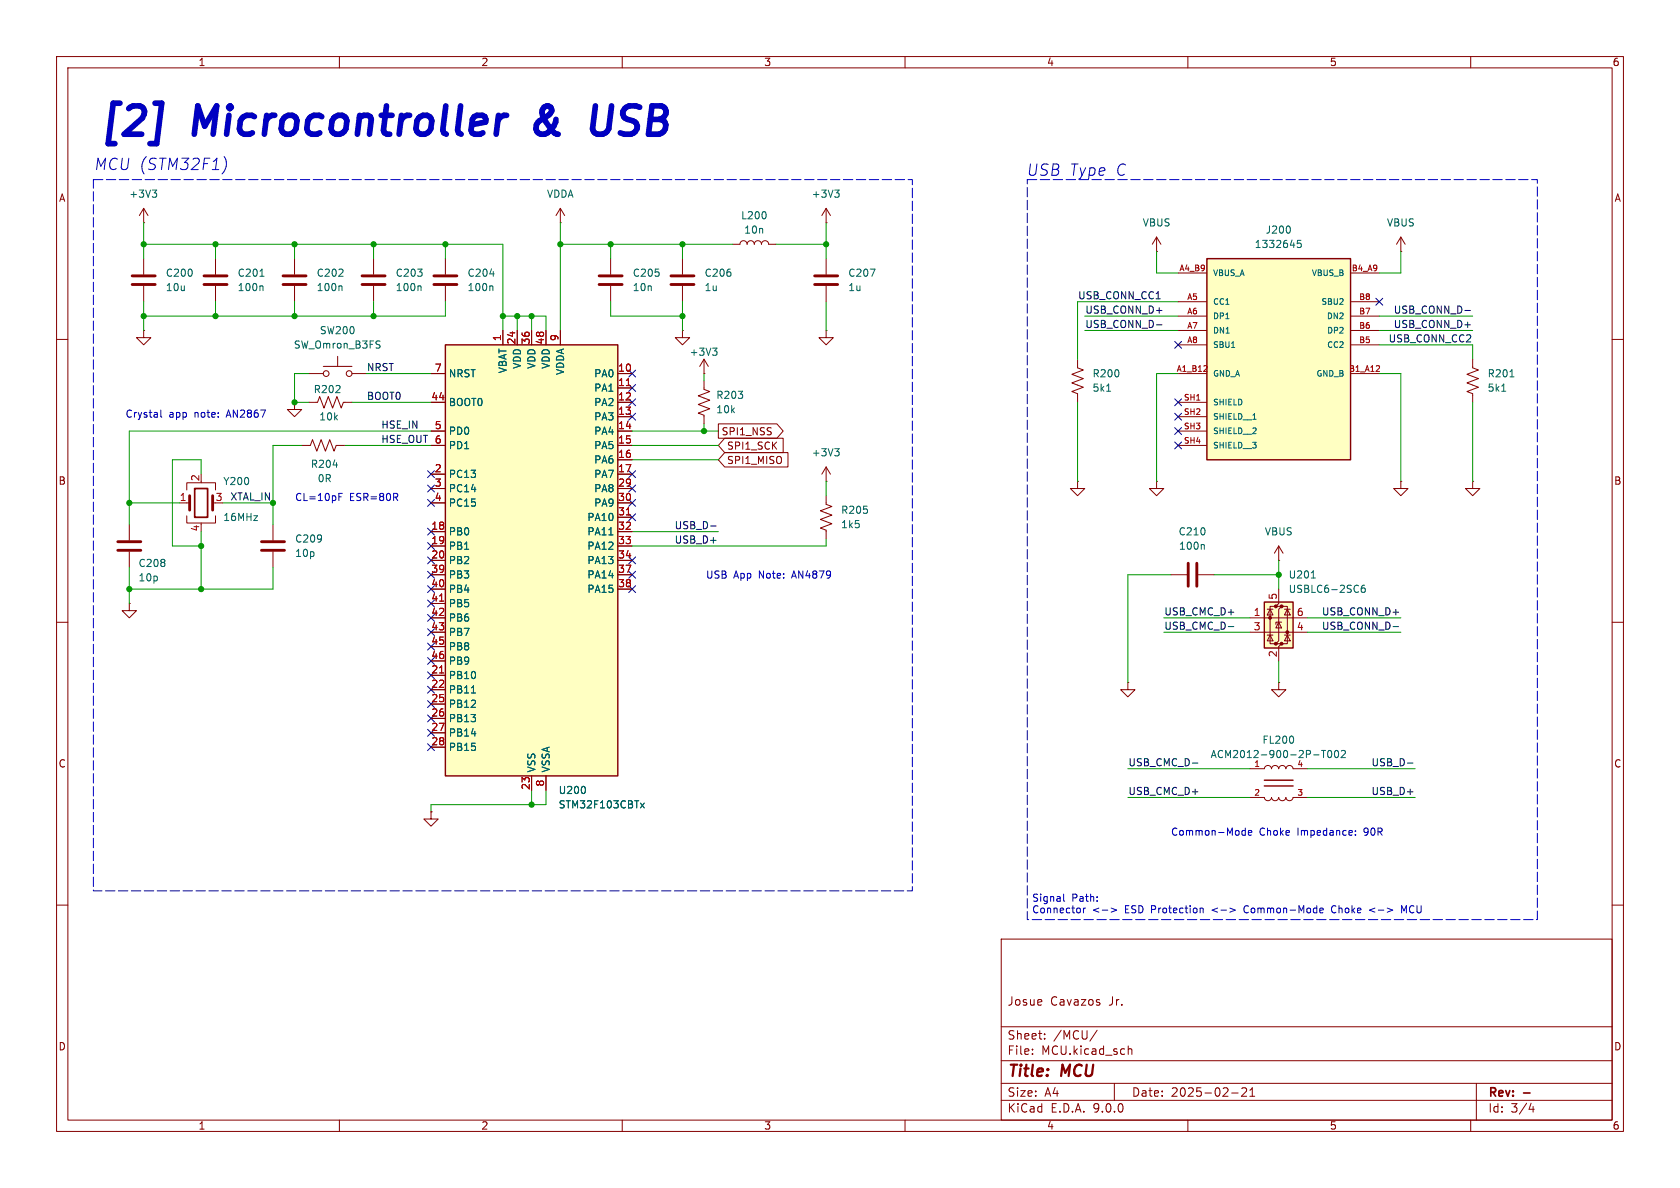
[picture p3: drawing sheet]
<svg xmlns="http://www.w3.org/2000/svg" width="297mm" height="210mm" viewBox="0 0 297 210" stroke-linecap="round" stroke-linejoin="round" font-family="sans-serif">
<g fill="none" stroke="#840000" stroke-width=".18">
<path d="M10 10h277v190h-277zM12 12h273v186h-273zM60 10v2M110 10v2M160 10v2M210 10v2M260 10v2M52.1 45.7v2.8M52.1 50.5v2.8M66 45.7v2.8M66 50.5v2.8M10 60h2"/>
<path d="M124.5 66h.1M124.5 63.5l-.8 1.3M124.5 63.5l.7 1.3M124.5 63.5v2.5M190.5 63.5v1.5l1 .4-2 .8 2 .7-2 .8 2 .8-2 .7 1 .4v1.5M260.3 63.5v1.5l1.1 .4-2.1 .8 2.1 .7-2.1 .8 2.1 .8-2.1 .7 1 .4v1.5M285 60h2M190.5 85.1v1.3h1.3l-1.3 1.2-1.3-1.2h1.3M190.5 85.1h.1M204.5 85.1v1.3h1.2l-1.2 1.2-1.3-1.2h1.3M204.5 85.1h.1M226.1 99.1h.1"/>
<path d="M226.1 96.5l-.8 1.3M226.1 96.5l.7 1.3M226.1 96.5v2.6M260.3 85.1v1.3h1.3l-1.3 1.2-1.2-1.2h1.2M260.3 85.1h.1M10 110h2M285 110h2M221 135.9h2.5a.64 .64 0 0 1 .7-.6 .64 .64 0 0 1 .6 .6 .64 .64 0 0 1 .6-.6 .64 .64 0 0 1 .7 .6 .64 .64 0 0 1 .6-.6 .64 .64 0 0 1 .6 .6 .64 .64 0 0 1 .7-.6 .64 .64 0 0 1 .6 .6h2.5M226.1 120.7v1.2h1.2l-1.2 1.3-1.3-1.3h1.3M226.1 120.7h.1M221 141h2.5a.64 .64 0 0 0 .7 .5 .64 .64 0 0 0 .6-.5 .64 .64 0 0 0 .6 .5 .64 .64 0 0 0 .7-.5 .64 .64 0 0 0 .6 .5 .64 .64 0 0 0 .6-.5 .64 .64 0 0 0 .7 .5 .64 .64 0 0 0 .6-.5h2.5M10 160h2"/>
<path d="M177 166h108v32h-108zM194.4 177.3v.3M285 160h2M60 198v2M110 198v2M160 198v2M177 194.5h108M177 191.5h108M177 187.5h108M177 181.5h108M182.5 186.3v.1M182.5 185.5v.1"/>
<path d="M184.7 183.6v.1M184.7 182.8v.1M194 182.1l-1.3 2M197 191.5v3M199.5 184.9v1.5M199.5 185.5l.2-.1 .3 .1 .1 .9M210 198v2M217.7 193.2h1.2M219.5 192.4l.6-.1 .2 .1 .1 .3-.9 1.1h.9M221 193.8h.8M221 192.7l.4-.4v1.5M260 198v2"/>
<path d="M261 191.5v6.5M270.7 195l-.4 1.1h.9M271 195.6v1"/>
</g>
<path d="M269.3 193.2h1.2" fill="none" stroke="#840000" stroke-width=".3"/>
<g fill="none" stroke="#006464" stroke-width=".18">
<path d="M60.3 50.5l.2 .2v.7M74.3 50.5l.1 .2v.7M126 61.5h.8l-.5 .5M126.5 62l.3 .3v.3l-.3 .2M195.6 69.2h.8M265.5 69.2h.7M266.9 66.6h.8M228.6 130.4v.7M233.6 132.7h.7M234 132.7v1.2M234.8 132.8l.2-.1a.68 .68 0 0 1 .5 .6 .68 .68 0 0 1-.5 .6l-.2-.1-.1-.4zM236.1 132.7h.1a.68 .68 0 0 1 .5 .6 .68 .68 0 0 1-.5 .6 .84 .84 0 0 1-.1-1.2z"/>
<path d="M237.1 132.8l.5-.1 .3 .3-.8 .9h.8"/>
</g>
<path d="M50 48.8h4.1M50 50.3h4.1M64 48.8h4.1M64 50.3h4.1" fill="none" stroke="#840000" stroke-width=".51"/>
<path d="M223.5 137.9h5.1M223.5 138.9h5.1" fill="none" stroke="#840000" stroke-width=".25"/>
<path d="M223.5 106.4h5.1v8.2h-5.1z" fill="#ffffc2"/>
<g fill="#840000" stroke="#840000" stroke-width=".18">
<circle cx="224.5" cy="109.2" r=".25"/>
<circle cx="225.6" cy="107.2" r=".25"/>
<circle cx="225.6" cy="113.8" r=".25"/>
<circle cx="226.6" cy="107.2" r=".25"/>
<circle cx="226.6" cy="113.8" r=".25"/>
<circle cx="227.6" cy="111.8" r=".25"/>
</g>
<g fill="none" stroke="#840000" stroke-width=".18">
<path d="M247.6 85.1v1.3h1.3l-1.3 1.2-1.2-1.2h1.2M247.6 85.1h.1M207 101.6h2.8M211.8 101.6h2.8M221 109.2h10.1M221 111.8h10.1M224 112.3h1M224 107.7h1M224.5 107.7l.5 1h-1zM224.5 112.3l.5 1h-1zM225.6 107.2h-1.1v6.6h1.1M226.1 104.1v2.6l-.5 .5h1l-.5 .5v5.6l-.5 .5h1l-.5 .5v2.5"/>
<path d="M226.1 110l.5 1h-1zM226.6 110h-1v.4M226.6 107.2h1v6.6h-1M227.1 112.3h1M227.1 107.7h1M227.6 107.7l.5 1h-1zM227.6 112.3l.5 1h-1z"/>
</g>
<path d="M223.5 106.4h5.1v8.2h-5.1z" fill="none" stroke="#840000" stroke-width=".25"/>
<path d="M212.7 96.3l.2 .1v.7M231.8 102.2h.7M241.2 103.4l-.3 .1a.86 .86 0 0 0 0 1.2l.4-.1 .1-.4-.3-.3-.3 .1-.2 .2" fill="none" stroke="#006464" stroke-width=".18"/>
<path d="M210.1 99.6v4M211.6 99.6v4" fill="none" stroke="#840000" stroke-width=".51"/>
<path d="M213.4 45.7h25.4v35.6h-25.4z" fill="#ffffc2"/>
<path d="M213.4 45.7h25.4v35.6h-25.4z" fill="none" stroke="#840000" stroke-width=".25"/>
<g fill="none" stroke="#840000" stroke-width=".18">
<path d="M25.4 39.4h.1M25.4 36.8l-.8 1.3M25.4 36.8l.8 1.3M25.4 36.8v2.6M99.1 39.4h.1M99.1 36.8l-.8 1.3M99.1 36.8l.7 1.3M99.1 36.8v2.6M146 39.4h.1M146 36.8v2.6M146 36.8l-.7 1.3M146 36.8l.8 1.3"/>
<path d="M25.4 58.4v1.3h1.3l-1.3 1.3-1.3-1.3h1.3M25.4 58.4h.1M25.4 45.7v2.8M25.4 50.5v2.8M38.1 45.7v2.8M38.1 50.5v2.8M78.7 45.7v2.8M78.7 50.5v2.8M107.9 45.7v2.8M107.9 50.5v2.8M120.6 45.7v2.8M120.6 50.5v2.8"/>
<path d="M129.5 43.2h1.3a.64 .64 0 0 1 .6-.7 .64 .64 0 0 1 .7 .7 .64 .64 0 0 1 .6-.7 .64 .64 0 0 1 .6 .7 .64 .64 0 0 1 .7-.7 .64 .64 0 0 1 .6 .7 .64 .64 0 0 1 .7-.7 .64 .64 0 0 1 .6 .7h1.3M146 45.7v2.8M146 50.5v2.8M204.5 44.5h.1M204.5 41.9l-.8 1.3M204.5 41.9l.7 1.3M204.5 41.9v2.6M208.3 48.3h5.1M208.3 53.3h5.1M208.3 55.9h5.1M208.3 58.4h5.1M238.8 48.3h5"/>
<path d="M238.8 53.3h5M238.8 55.9h5M238.8 58.4h5M247.6 44.5h.1M247.6 41.9l-.7 1.3M247.6 41.9l.8 1.3M247.6 41.9v2.6M52.1 71.1v1.3h1.2l-1.2 1.3-1.3-1.3h1.3M52.1 71.1h.1M54.6 66h2.5M57.1 64.8h5.1M59.7 63v1.8"/>
<path d="M62.2 66h2.6M208.3 61h5.1M208.3 66h5.1M208.3 71.1h5.1M208.3 73.7h5.1M208.3 76.2h5.1M208.3 78.7h5.1M238.8 61h5M238.8 66h5M22.9 92.7v2.8M22.9 97.5v2.8M31.7 88.9h1.8"/>
<path d="M33 86.6v-1.3h5.1v1.3M33 91.2v1.3h5.1v-1.3M35.6 92.5v.2M146 85.1h.1M146 87.6v1.6l1.1 .3-2.1 .8 2.1 .8-2.1 .7 2.1 .8-2.1 .7 1 .4v1.6M146 82.6l-.7 1.2M146 82.6l.8 1.2M146 82.6v2.5M22.9 106.7v1.3h1.2l-1.2 1.2-1.3-1.2h1.3M22.9 106.7h.1M199.4 120.7v1.2h1.3l-1.3 1.3-1.3-1.3h1.3M199.4 120.7h.1"/>
<circle cx="57.7" cy="66" r=".51"/>
<circle cx="61.7" cy="66" r=".51"/>
</g>
<g fill="none" stroke="#006464" stroke-width=".18">
<path d="M26.9 33.6h.8l-.4 .5M27.5 34.1l.2 .2v.3l-.2 .3M135.4 37.7v.7M147.6 33.6h.7l-.4 .5M148.1 34.1l.2 .2v.3l-.2 .3M46 48.8h.7M46.3 50.5l.2 .2v.7M86.6 48.4h.8M87 50.5l.1 .2v.7M153.8 47.6h.9l-.6 1.2M228 40.1l.1 .3-.1 .7M230 42.5h-.6l-.1 .6 .2-.1h.4l.2 .2-.1 .4-.2 .2-.5-.2"/>
<path d="M66.9 60.9l.3 .3-.3 .3M67 60.3h.2M147.6 79.3h.7l-.4 .5M148.1 79.8l.2 .2v.3l-.2 .3M217.7 61.4h.6M221.5 74.1h.6"/>
</g>
<path d="M212.8 65.7h.6M213.4 64.7v.4M243.3 65.7h.6M243.8 64.7v.4" fill="none" stroke="#a90000" stroke-width=".18"/>
<g fill="none" stroke="#840000" stroke-width=".51">
<path d="M23.4 48.8h4M23.4 50.3h4M36.1 48.8h4M36.1 50.3h4M76.7 48.8h4.1M76.7 50.3h4.1M105.9 48.8h4.1M105.9 50.3h4.1M118.6 48.8h4.1M118.6 50.3h4.1M144 48.8h4.1M144 50.3h4.1"/>
<path d="M20.8 95.8h4.1M20.8 97.3h4.1M33.5 87.6v2.6M37.6 87.6v2.6"/>
</g>
<path d="M34.4 86.4h2.3v5h-2.3z" fill="none" stroke="#840000" stroke-width=".3"/>
<path d="M78.7 61h30.5v76.2h-30.5z" fill="#ffffc2"/>
<path d="M78.7 61h30.5v76.2h-30.5z" fill="none" stroke="#840000" stroke-width=".25"/>
<g fill="none" stroke="#840000" stroke-width=".18">
<path d="M88.9 58.4v2.6M91.4 58.4v2.6M94 58.4v2.6M96.5 58.4v2.6M99.1 58.4v2.6M120.6 58.4v1.3h1.3l-1.3 1.3-1.2-1.3h1.2M120.6 58.4h.1M146 58.4v1.3h1.3l-1.3 1.3-1.2-1.3h1.2M146 58.4h.1M53.3 78.7h1.6l.3-1 .8 2.1 .8-2.1 .7 2.1 .8-2.1 .8 2.1 .3-1.1h1.6M54.6 71.1h1.5l.4-1 .8 2 .7-2 .8 2 .8-2 .7 2 .4-1h1.5M76.2 66h2.5"/>
<path d="M76.2 71.1h2.5M76.2 76.2h2.5M76.2 78.7h2.5M109.2 66h2.6M109.2 71.1h2.6M109.2 76.2h2.6M109.2 78.7h2.6M109.2 68.6h2.6M109.2 73.7h2.6M124.5 67.3v1.5l1 .4-2.1 .8 2.1 .7-2.1 .8 2.1 .8-2.1 .7 1.1 .4v1.5M127 74.9h10.3l1.2 1.3-1.2 1.3h-10.3zM128.1 77.5h10.4v2.5h-10.4l-1.1-1.3z"/>
<path d="M48.3 92.7v2.8M48.3 97.5v2.8M76.2 83.8h2.5M76.2 86.4h2.5M76.2 88.9h2.5M76.2 94h2.5M76.2 96.5h2.5M76.2 99.1h2.5M109.2 83.8h2.6M109.2 86.4h2.6M109.2 88.9h2.6M109.2 94h2.6"/>
<path d="M109.2 96.5h2.6M109.2 99.1h2.6M109.2 81.3h2.6M109.2 91.4h2.6M128.1 80h11.2v2.6h-11.2l-1.1-1.3zM76.2 101.6h2.5M76.2 104.1h2.5M76.2 106.7h2.5M76.2 109.2h2.5M76.2 111.8h2.5M76.2 114.3h2.5M76.2 116.8h2.5"/>
<path d="M76.2 119.4h2.5M109.2 101.6h2.6M109.2 104.1h2.6M76.2 121.9h2.5M76.2 124.5h2.5M76.2 127h2.5M76.2 129.5h2.5M76.2 132.1h2.5M94 137.2v2.5M96.5 137.2v2.5M76.2 143.5v1.3h1.3l-1.3 1.3-1.3-1.3h1.3M76.2 143.5h.1"/>
</g>
<path d="M110.7 68.2h.8M110.7 91h.8M77.7 106.3h.7M77.7 119h.7" fill="none" stroke="#a90000" stroke-width=".18"/>
<path d="M58.9 82.2h.8M107.6 94.6h.8M83.3 122.5h.8M103.4 139.3v.7M113.2 142l.7 .8M113.9 142l-.7 .8" fill="none" stroke="#006464" stroke-width=".18"/>
<path d="M46.2 95.8h4.1M46.2 97.3h4.1" fill="none" stroke="#840000" stroke-width=".51"/>
<path d="M204.4 57.4h1M259 54.9h.9M125.6 93h1M217.1 110.8h1M246.3 110.8h.9M210.8 134.9h1M248.8 134.9h1" fill="none" stroke="#0f0f0f" stroke-width=".18"/>
<g fill="none" stroke="#009600" stroke-width=".18">
<path d="M25.4 39.4v6.3M99.1 39.4v19M146 39.4v6.3M25.4 43.2h63.5v15.2M25.4 53.3v5.1M38.1 43.2v2.5M38.1 53.3v2.6M52.1 43.2v2.5M52.1 53.3v2.6M66 43.2v2.5M66 53.3v2.6M78.7 53.3v2.6h-53.3"/>
<path d="M78.7 43.2v2.5M88.9 55.9h7.6v2.5M91.4 55.9v2.5M94 55.9v2.5M99.1 43.2h30.4M107.9 53.3v2.6h12.7M107.9 43.2v2.5M120.6 43.2v2.5M120.6 53.3v5.1M137.2 43.2h8.8M146 53.3v5.1M191.8 55.9h16.5"/>
<path d="M191.8 58.4h16.5M204.5 44.5v3.8h3.8M208.3 53.3h-17.8v10.2M243.8 55.9h16.5M243.8 58.4h16.5M247.6 44.5v3.8h-3.8M53.3 78.7h-5v14M54.6 66h-2.5v5.1h2.5M61 78.7h15.2M62.2 71.1h14M64.8 66h11.4M76.2 76.2h-53.3v16.5"/>
<path d="M111.8 78.7h15.2M111.8 76.2h15.2M124.5 66v1.3M124.5 74.9v1.3M190.5 71.1v14M208.3 66h-3.8v19.1M243.8 66h3.8v19.1M243.8 61h16.5v2.5M260.3 71.1v14M22.9 88.9h8.8M35.6 83.8v-2.5h-5.1v15.2h5.1M35.6 94v10.1"/>
<path d="M39.4 88.9h8.9M111.8 81.3h15.2M111.8 94h15.2M146 85.1v2.5M146 95.3v1.2h-34.2M226.1 99.1v5M22.9 100.3v6.4M48.3 100.3v3.8h-25.4M205.7 111.8h15.3M205.7 109.2h15.3M207 101.6h-7.6v19.1M214.6 101.6h11.5"/>
<path d="M226.1 116.8v3.9M231.1 111.8h16.5M231.1 109.2h16.5M94 139.7v2.5M96.5 139.7v2.5h-20.3v1.3M199.4 135.9h21.6M231.1 135.9h19.1M199.4 141h21.6M231.1 141h19.1"/>
</g>
<g fill="none" stroke="#000084" stroke-width=".18">
<path d="M243.2 52.7l1.2 1.2M244.4 52.7l-1.2 1.2M111.2 65.4l1.2 1.2M111.2 73.1l1.2 1.2M111.2 70.5l1.2 1.2M111.2 68l1.2 1.2M112.4 65.4l-1.2 1.2M112.4 68l-1.2 1.2M112.4 70.5l-1.2 1.2M112.4 73.1l-1.2 1.2M207.7 60.4l1.2 1.2M207.7 78.1l1.2 1.2"/>
<path d="M207.7 75.6l1.2 1.2M207.7 70.5l1.2 1.2M207.7 73.1l1.2 1.2M208.9 60.4l-1.2 1.2M208.9 78.1l-1.2 1.2M208.9 75.6l-1.2 1.2M208.9 70.5l-1.2 1.2M208.9 73.1l-1.2 1.2M75.6 85.8l1.2 1.2M75.6 83.2l1.2 1.2M75.6 93.4l1.2 1.2M75.6 88.3l1.2 1.2"/>
<path d="M75.6 95.9l1.2 1.2M75.6 98.5l1.2 1.2M76.8 85.8l-1.2 1.2M76.8 83.2l-1.2 1.2M76.8 93.4l-1.2 1.2M76.8 88.3l-1.2 1.2M76.8 95.9l-1.2 1.2M76.8 98.5l-1.2 1.2M111.2 98.5l1.2 1.2M111.2 88.3l1.2 1.2M111.2 90.8l1.2 1.2M111.2 83.2l1.2 1.2"/>
<path d="M111.2 85.8l1.2 1.2M112.4 98.5l-1.2 1.2M112.4 83.2l-1.2 1.2M112.4 90.8l-1.2 1.2M112.4 88.3l-1.2 1.2M112.4 85.8l-1.2 1.2M75.6 113.7l1.2 1.2M75.6 116.2l1.2 1.2M75.6 118.8l1.2 1.2M75.6 103.5l1.2 1.2M75.6 106.1l1.2 1.2M75.6 108.6l1.2 1.2"/>
<path d="M75.6 101l1.2 1.2M75.6 111.2l1.2 1.2M76.8 101l-1.2 1.2M76.8 113.7l-1.2 1.2M76.8 116.2l-1.2 1.2M76.8 118.8l-1.2 1.2M76.8 103.5l-1.2 1.2M76.8 106.1l-1.2 1.2M76.8 108.6l-1.2 1.2M76.8 111.2l-1.2 1.2M111.2 103.5l1.2 1.2M111.2 101l1.2 1.2"/>
<path d="M112.4 103.5l-1.2 1.2M112.4 101l-1.2 1.2M75.6 131.5l1.2 1.2M75.6 126.4l1.2 1.2M75.6 123.9l1.2 1.2M75.6 128.9l1.2 1.2M75.6 121.3l1.2 1.2M76.8 131.5l-1.2 1.2M76.8 126.4l-1.2 1.2M76.8 123.9l-1.2 1.2M76.8 128.9l-1.2 1.2M76.8 121.3l-1.2 1.2"/>
</g>
<g fill="none" stroke="#0000c2" stroke-width=".18">
<path d="M39.6 27.7a2.26 2.26 0 0 1 0 2.7M28.4 72.5v1.1l.2 .2M59.9 87.8h.4M59.9 87.2h.6M69.9 87.9l.4 .6M70.2 87.3l.1 .2-.1 .3M188 158.1v1l.2 .2M219.6 147.5l.2 .1h.4M220.2 146.4v1.2M220.2 146.9l-.4-.1-.2 .1M220.7 147.2l.6-.1-.1-.2-.3-.1-.2 .2 .1 .6h.4M239.6 147.5v.1"/>
<path d="M239.6 146.9v.1M191.5 160.5v.9M191.9 160.5l-.4 .3M196.4 160.5l1 .4-1 .4M212.2 160.6h.4l.1 .8M217.4 160.5l1 .4-1 .4M220.1 160.2l-.2 .4 .2 .7M233.3 160.9l.6-.1v-.2l-.4-.1-.2 .2 .1 .6h.5M235.8 160.1a.68 .68 0 0 0-.4 .6 .68 .68 0 0 0 .4 .7M243.1 160.5l-1 .4 1 .4M248.6 160.1l-.4 .9-.4-.9v1.3"/>
</g>
<path d="M105.3 18.7l-.5 4.1 .3 .7a1.66 1.66 0 0 0 2.2-.3M89.6 20.4h-.5l-.8 .5M95.1 21.6a1.32 1.32 0 0 0 0 1.9" fill="none" stroke="#0000c2" stroke-width="1"/>
<path d="M16.5 31.8h144.8v125.7h-144.8zM181.6 31.8h90.2v130.8h-90.2z" fill="none" stroke="#0000c2" stroke-width=".18" stroke-dasharray="1.7 .6"/>
<g fill="#009600" stroke="#009600" stroke-width=".18">
<circle cx="22.9" cy="104.1" r=".46"/>
<circle cx="52.1" cy="71.1" r=".46"/>
<circle cx="25.4" cy="55.9" r=".46"/>
<circle cx="22.9" cy="88.9" r=".46"/>
<circle cx="94" cy="142.2" r=".46"/>
<circle cx="35.6" cy="104.1" r=".46"/>
<circle cx="35.6" cy="96.5" r=".46"/>
<circle cx="48.3" cy="88.9" r=".46"/>
<circle cx="38.1" cy="55.9" r=".46"/>
<circle cx="66" cy="55.9" r=".46"/>
<circle cx="52.1" cy="55.9" r=".46"/>
<circle cx="52.1" cy="43.2" r=".46"/>
<circle cx="66" cy="43.2" r=".46"/>
<circle cx="25.4" cy="43.2" r=".46"/>
<circle cx="38.1" cy="43.2" r=".46"/>
<circle cx="124.5" cy="76.2" r=".46"/>
<circle cx="107.9" cy="43.2" r=".46"/>
<circle cx="120.6" cy="55.9" r=".46"/>
<circle cx="120.6" cy="43.2" r=".46"/>
<circle cx="99.1" cy="43.2" r=".46"/>
<circle cx="88.9" cy="55.9" r=".46"/>
<circle cx="78.7" cy="43.2" r=".46"/>
<circle cx="91.4" cy="55.9" r=".46"/>
<circle cx="146" cy="43.2" r=".46"/>
<circle cx="94" cy="55.9" r=".46"/>
<circle cx="226.1" cy="101.6" r=".46"/>
</g>
<g font-size="7" fill="#0000c2">
<text x="17.3" y="24.4">[2]</text>
<text x="34.5" y="24.4">Microcontroller</text>
<text x="96.8" y="24.4">&amp;</text>
<text x="108.8" y="24.4">USB</text>
</g>
<g font-size="2.8" fill="#0000c2">
<text x="16.5" y="30.2">MCU (STM32F1)</text>
<text x="181.4" y="31.2">USB Type C</text>
</g>
<g font-size="2.8" fill="#840000">
<text x="178" y="190.9">Title:</text>
<text x="187.7" y="190.9">MCU</text>
</g>
<g font-size="2.1" fill="#840000">
<text x="178" y="178">Josue</text>
<text x="185.7" y="178">Cavazos</text>
<text x="196.1" y="178">Jr.</text>
<text x="178" y="184">Sheet:</text>
<text x="186.2" y="184">/MCU/</text>
<text x="178" y="186.7">File:</text>
<text x="184.1" y="186.7">MCU.kicad_sch</text>
<text x="178" y="196.9">KiCad</text>
<text x="178" y="194.1">Size:</text>
<text x="184.7" y="194.1">A4</text>
<text x="185.7" y="196.9">E.D.A.</text>
<text x="193.3" y="196.9">9.0.0</text>
<text x="200" y="194.1">Date:</text>
<text x="207" y="194.1">2025-02-21</text>
<text x="263" y="194.3">Rev:</text>
<text x="263" y="196.9">Id:</text>
<text x="267.1" y="196.9">3/4</text>
</g>
<g font-size="1.8" fill="#840000">
<text x="35" y="11.9">1</text>
<text x="85" y="11.9">2</text>
<text x="135" y="11.9">3</text>
<text x="185" y="11.9">4</text>
<text x="235" y="11.9">5</text>
<text x="285" y="11.9">6</text>
<text x="10.3" y="35.9">A</text>
<text x="285.3" y="35.9">A</text>
<text x="127.5" y="77.2">SPI1_NSS</text>
<text x="128.4" y="79.7">SPI1_SCK</text>
<text x="128.4" y="82.2">SPI1_MISO</text>
<text x="10.3" y="85.9">B</text>
<text x="285.3" y="85.9">B</text>
<text x="10.3" y="135.9">C</text>
<text x="285.3" y="135.9">C</text>
<text x="10.3" y="185.9">D</text>
<text x="285.3" y="185.9">D</text>
<text x="35" y="199.9">1</text>
<text x="85" y="199.9">2</text>
<text x="135" y="199.9">3</text>
<text x="185" y="199.9">4</text>
<text x="235" y="199.9">5</text>
<text x="285" y="199.9">6</text>
</g>
<g font-size="1.8" fill="#006464">
<text x="22.8" y="35.2">+3V3</text>
<text x="96.6" y="35.2">VDDA</text>
<text x="143.4" y="35.2">+3V3</text>
<text x="130.9" y="39">L200</text>
<text x="131.5" y="41.5">10n</text>
<text x="201.9" y="40.2">VBUS</text>
<text x="223.7" y="41.5">J200</text>
<text x="245.1" y="40.2">VBUS</text>
<text x="221.7" y="44">1332645</text>
<text x="29.2" y="49.1">C200</text>
<text x="29.2" y="51.7">10u</text>
<text x="41.9" y="49.1">C201</text>
<text x="41.9" y="51.7">100n</text>
<text x="55.9" y="49.1">C202</text>
<text x="55.9" y="51.7">100n</text>
<text x="69.9" y="49.1">C203</text>
<text x="69.9" y="51.7">100n</text>
<text x="82.6" y="49.1">C204</text>
<text x="82.6" y="51.7">100n</text>
<text x="111.8" y="49.1">C205</text>
<text x="111.8" y="51.7">10n</text>
<text x="124.5" y="49.1">C206</text>
<text x="124.5" y="51.7">1u</text>
<text x="149.9" y="49.1">C207</text>
<text x="149.9" y="51.7">1u</text>
<text x="56.4" y="59.3">SW200</text>
<text x="51.8" y="61.8">SW_Omron_B3FS</text>
<text x="92.3" y="65.3" transform="rotate(-90 92.3 65.3)">VDD</text>
<text x="94.8" y="65.3" transform="rotate(-90 94.8 65.3)">VDD</text>
<text x="97.4" y="65.3" transform="rotate(-90 97.4 65.3)">VDD</text>
<text x="121.8" y="63.1">+3V3</text>
<text x="55.4" y="69.7">R202</text>
<text x="79.2" y="66.9">NRST</text>
<text x="79.2" y="72">BOOT0</text>
<text x="89.8" y="66.1" transform="rotate(-90 89.8 66.1)">VBAT</text>
<text x="99.9" y="66.4" transform="rotate(-90 99.9 66.4)">VDDA</text>
<text x="104.9" y="66.9">PA0</text>
<text x="104.9" y="69.4">PA1</text>
<text x="104.9" y="72">PA2</text>
<text x="126.5" y="70.7">R203</text>
<text x="193" y="66.9">R200</text>
<text x="193" y="69.4">5k1</text>
<text x="262.9" y="66.9">R201</text>
<text x="262.9" y="69.4">5k1</text>
<text x="56.3" y="74.5">10k</text>
<text x="79.2" y="77.1">PD0</text>
<text x="104.9" y="74.5">PA3</text>
<text x="104.9" y="77.1">PA4</text>
<text x="126.5" y="73.3">10k</text>
<text x="54.9" y="82.9">R204</text>
<text x="79.2" y="79.6">PD1</text>
<text x="104.9" y="79.6">PA5</text>
<text x="104.9" y="82.1">PA6</text>
<text x="143.4" y="80.9">+3V3</text>
<text x="39.4" y="86">Y200</text>
<text x="56.1" y="85.4">0R</text>
<text x="79.2" y="84.7">PC13</text>
<text x="79.2" y="87.2">PC14</text>
<text x="79.2" y="89.8">PC15</text>
<text x="104.9" y="84.7">PA7</text>
<text x="104.9" y="87.2">PA8</text>
<text x="104.9" y="89.8">PA9</text>
<text x="39.4" y="92.3">16MHz</text>
<text x="79.2" y="94.8">PB0</text>
<text x="103.7" y="92.3">PA10</text>
<text x="103.7" y="94.8">PA11</text>
<text x="148.6" y="91">R205</text>
<text x="148.6" y="93.6">1k5</text>
<text x="208.3" y="94.8">C210</text>
<text x="223.5" y="94.8">VBUS</text>
<text x="24.4" y="100.4">C208</text>
<text x="52.1" y="96.1">C209</text>
<text x="52.1" y="98.7">10p</text>
<text x="79.2" y="97.4">PB1</text>
<text x="79.2" y="99.9">PB2</text>
<text x="103.7" y="97.4">PA12</text>
<text x="103.7" y="99.9">PA13</text>
<text x="208.3" y="97.4">100n</text>
<text x="24.4" y="103">10p</text>
<text x="79.2" y="102.5">PB3</text>
<text x="79.2" y="105">PB4</text>
<text x="79.2" y="107.5">PB5</text>
<text x="103.7" y="102.5">PA14</text>
<text x="103.7" y="105">PA15</text>
<text x="227.7" y="105">USBLC6-2SC6</text>
<text x="227.7" y="102.5">U201</text>
<text x="79.2" y="110.1">PB6</text>
<text x="79.2" y="112.6">PB7</text>
<text x="79.2" y="115.2">PB8</text>
<text x="79.2" y="117.7">PB9</text>
<text x="79.2" y="120.2">PB10</text>
<text x="79.2" y="122.8">PB11</text>
<text x="79.2" y="125.3">PB12</text>
<text x="79.2" y="127.9">PB13</text>
<text x="79.2" y="130.4">PB14</text>
<text x="223.1" y="131.7">FL200</text>
<text x="79.2" y="132.9">PB15</text>
<text x="94.8" y="136.7" transform="rotate(-90 94.8 136.7)">VSS</text>
<text x="97.4" y="136.7" transform="rotate(-90 97.4 136.7)">VSSA</text>
<text x="213.9" y="134.2">ACM2012-900-2P-T002</text>
<text x="98.7" y="143.1">STM32F103CBTx</text>
<text x="98.7" y="140.6">U200</text>
</g>
<g font-size="1.8" fill="#0f0f0f">
<text x="190.5" y="53">USB_CONN_CC1</text>
<text x="191.8" y="58.1">USB_CONN_D-</text>
<text x="191.8" y="55.5">USB_CONN_D+</text>
<text x="246.3" y="55.5">USB_CONN_D-</text>
<text x="246.3" y="58.1">USB_CONN_D+</text>
<text x="64.8" y="65.7">NRST</text>
<text x="245.4" y="60.6">USB_CONN_CC2</text>
<text x="64.8" y="70.8">BOOT0</text>
<text x="67.3" y="75.9">HSE_IN</text>
<text x="67.3" y="78.4">HSE_OUT 6</text>
<text x="40.6" y="88.6">XTAL_IN</text>
<text x="119.2" y="93.6">USB_D-</text>
<text x="119.2" y="96.2">USB_D+</text>
<text x="205.7" y="111.4">USB_CMC_D-</text>
<text x="205.7" y="108.9">USB_CMC_D+</text>
<text x="233.6" y="111.4">USB_CONN_D-</text>
<text x="233.6" y="108.9">USB_CONN_D+</text>
<text x="199.4" y="135.5">USB_CMC_D-</text>
<text x="242.4" y="135.5">USB_D-</text>
<text x="199.4" y="140.6">USB_CMC_D+</text>
<text x="242.4" y="140.6">USB_D+</text>
</g>
<g font-size="1.8" fill="#a90000">
<text x="76.8" y="65.8">7</text>
<text x="88.6" y="60.4" transform="rotate(-90 88.6 60.4)">1</text>
<text x="91.2" y="61" transform="rotate(-90 91.2 61)">24</text>
<text x="93.7" y="61" transform="rotate(-90 93.7 61)">36</text>
<text x="96.3" y="61" transform="rotate(-90 96.3 61)">48</text>
<text x="98.8" y="60.4" transform="rotate(-90 98.8 60.4)">9</text>
<text x="109.2" y="65.8">10</text>
<text x="76.2" y="70.9">44</text>
<text x="109.2" y="68.3">11</text>
<text x="109.2" y="70.9">12</text>
<text x="76.8" y="75.9">5</text>
<text x="109.2" y="73.4">13</text>
<text x="109.2" y="75.9">14</text>
<text x="76.8" y="83.6">2</text>
<text x="76.8" y="78.5">6</text>
<text x="109.2" y="78.5">15</text>
<text x="109.2" y="81">16</text>
<text x="109.2" y="83.6">17</text>
<text x="31.7" y="88.6">1</text>
<text x="35.3" y="85.2" transform="rotate(-90 35.3 85.2)">2</text>
<text x="38" y="88.6">3</text>
<text x="76.8" y="86.1">3</text>
<text x="76.8" y="88.6">4</text>
<text x="109.2" y="86.1">29</text>
<text x="109.2" y="88.6">30</text>
<text x="35.3" y="94.1" transform="rotate(-90 35.3 94.1)">4</text>
<text x="76.2" y="93.7">18</text>
<text x="109.2" y="91.2">31</text>
<text x="109.2" y="93.7">32</text>
<text x="76.2" y="96.3">19</text>
<text x="76.2" y="98.8">20</text>
<text x="76.2" y="101.3">39</text>
<text x="109.2" y="96.3">33</text>
<text x="109.2" y="98.8">34</text>
<text x="109.2" y="101.3">37</text>
<text x="76.2" y="103.9">40</text>
<text x="76.2" y="106.4">41</text>
<text x="109.2" y="103.9">38</text>
<text x="225.8" y="106.1" transform="rotate(-90 225.8 106.1)">5</text>
<text x="76.2" y="109">42</text>
<text x="76.2" y="111.5">43</text>
<text x="221.5" y="109">1</text>
<text x="221.5" y="111.5">3</text>
<text x="229.2" y="109">6</text>
<text x="229.2" y="111.5">4</text>
<text x="76.2" y="114">45</text>
<text x="76.2" y="116.6">46</text>
<text x="76.2" y="119.1">21</text>
<text x="225.8" y="116.3" transform="rotate(-90 225.8 116.3)">2</text>
<text x="76.2" y="121.7">22</text>
<text x="76.2" y="124.2">25</text>
<text x="76.2" y="126.7">26</text>
<text x="76.2" y="129.3">27</text>
<text x="76.2" y="131.8">28</text>
<text x="93.7" y="139.7" transform="rotate(-90 93.7 139.7)">23</text>
<text x="96.3" y="139.1" transform="rotate(-90 96.3 139.1)">8</text>
</g>
<g font-size="1.8" fill="#0000c2">
<text x="22.1" y="73.9">Crystal</text>
<text x="29.9" y="73.9">app</text>
<text x="34.5" y="73.9">note:</text>
<text x="40.4" y="73.9">AN2867</text>
<text x="52.1" y="88.7">CL=10pF</text>
<text x="61.8" y="88.7">ESR=80R</text>
<text x="124.7" y="102.4">USB</text>
<text x="129.7" y="102.4">App</text>
<text x="134.3" y="102.4">Note:</text>
<text x="140.3" y="102.4">AN4879</text>
<text x="206.9" y="147.9">Common-Mode</text>
<text x="222.6" y="147.9">Choke</text>
<text x="229.5" y="147.9">Impedance:</text>
<text x="241.4" y="147.9">90R</text>
<text x="182.4" y="159.6">Signal</text>
<text x="182.4" y="161.7">Connector</text>
<text x="189.5" y="159.6">Path:</text>
<text x="193.1" y="161.7">&lt;-&gt;</text>
<text x="199" y="161.7">ESD Protection</text>
<text x="214.7" y="161.7">&lt;-&gt;</text>
<text x="220.6" y="161.7">Common-Mode</text>
<text x="236.3" y="161.7">Choke</text>
<text x="243.1" y="161.7">&lt;-&gt;</text>
<text x="249" y="161.7">MCU</text>
</g>
<g font-size="1.4" fill="#a90000">
<text x="208.4" y="48">A4_B9</text>
<text x="209.8" y="53.1">A5</text>
<text x="238.9" y="48">B4_A9</text>
<text x="240.2" y="53.1">B8</text>
<text x="209.8" y="55.6">A6</text>
<text x="209.8" y="58.2">A7</text>
<text x="240.2" y="55.6">B7</text>
<text x="240.2" y="58.2">B6</text>
<text x="207.9" y="65.8">A1_B12</text>
<text x="209.8" y="60.7">A8</text>
<text x="238.4" y="65.8">B1_A12</text>
<text x="240.2" y="60.7">B5</text>
<text x="209.2" y="70.9">SH1</text>
<text x="209.2" y="73.4">SH2</text>
<text x="209.2" y="75.9">SH3</text>
<text x="209.2" y="78.5">SH4</text>
<text x="221.6" y="135.6">1</text>
<text x="229.3" y="135.6">4</text>
<text x="221.6" y="140.7">2</text>
<text x="229.3" y="140.7">3</text>
</g>
<g font-size="1.4" fill="#006464">
<text x="214.4" y="49">VBUS_A</text>
<text x="231.8" y="49">VBUS_B</text>
<text x="214.4" y="54.1">CC1</text>
<text x="214.4" y="56.6">DP1</text>
<text x="214.4" y="59.2">DN1</text>
<text x="233.5" y="54.1">SBU2</text>
<text x="234.4" y="56.6">DN2</text>
<text x="234.5" y="59.2">DP2</text>
<text x="214.4" y="61.7">SBU1</text>
<text x="234.5" y="61.7">CC2</text>
<text x="214.4" y="66.8">GND_A</text>
<text x="214.4" y="71.9">SHIELD</text>
<text x="232.6" y="66.8">GND_B</text>
<text x="214.4" y="74.4">SHIELD__1</text>
<text x="214.4" y="76.9">SHIELD__2</text>
<text x="214.4" y="79.5">SHIELD__3</text>
</g>
</svg>
